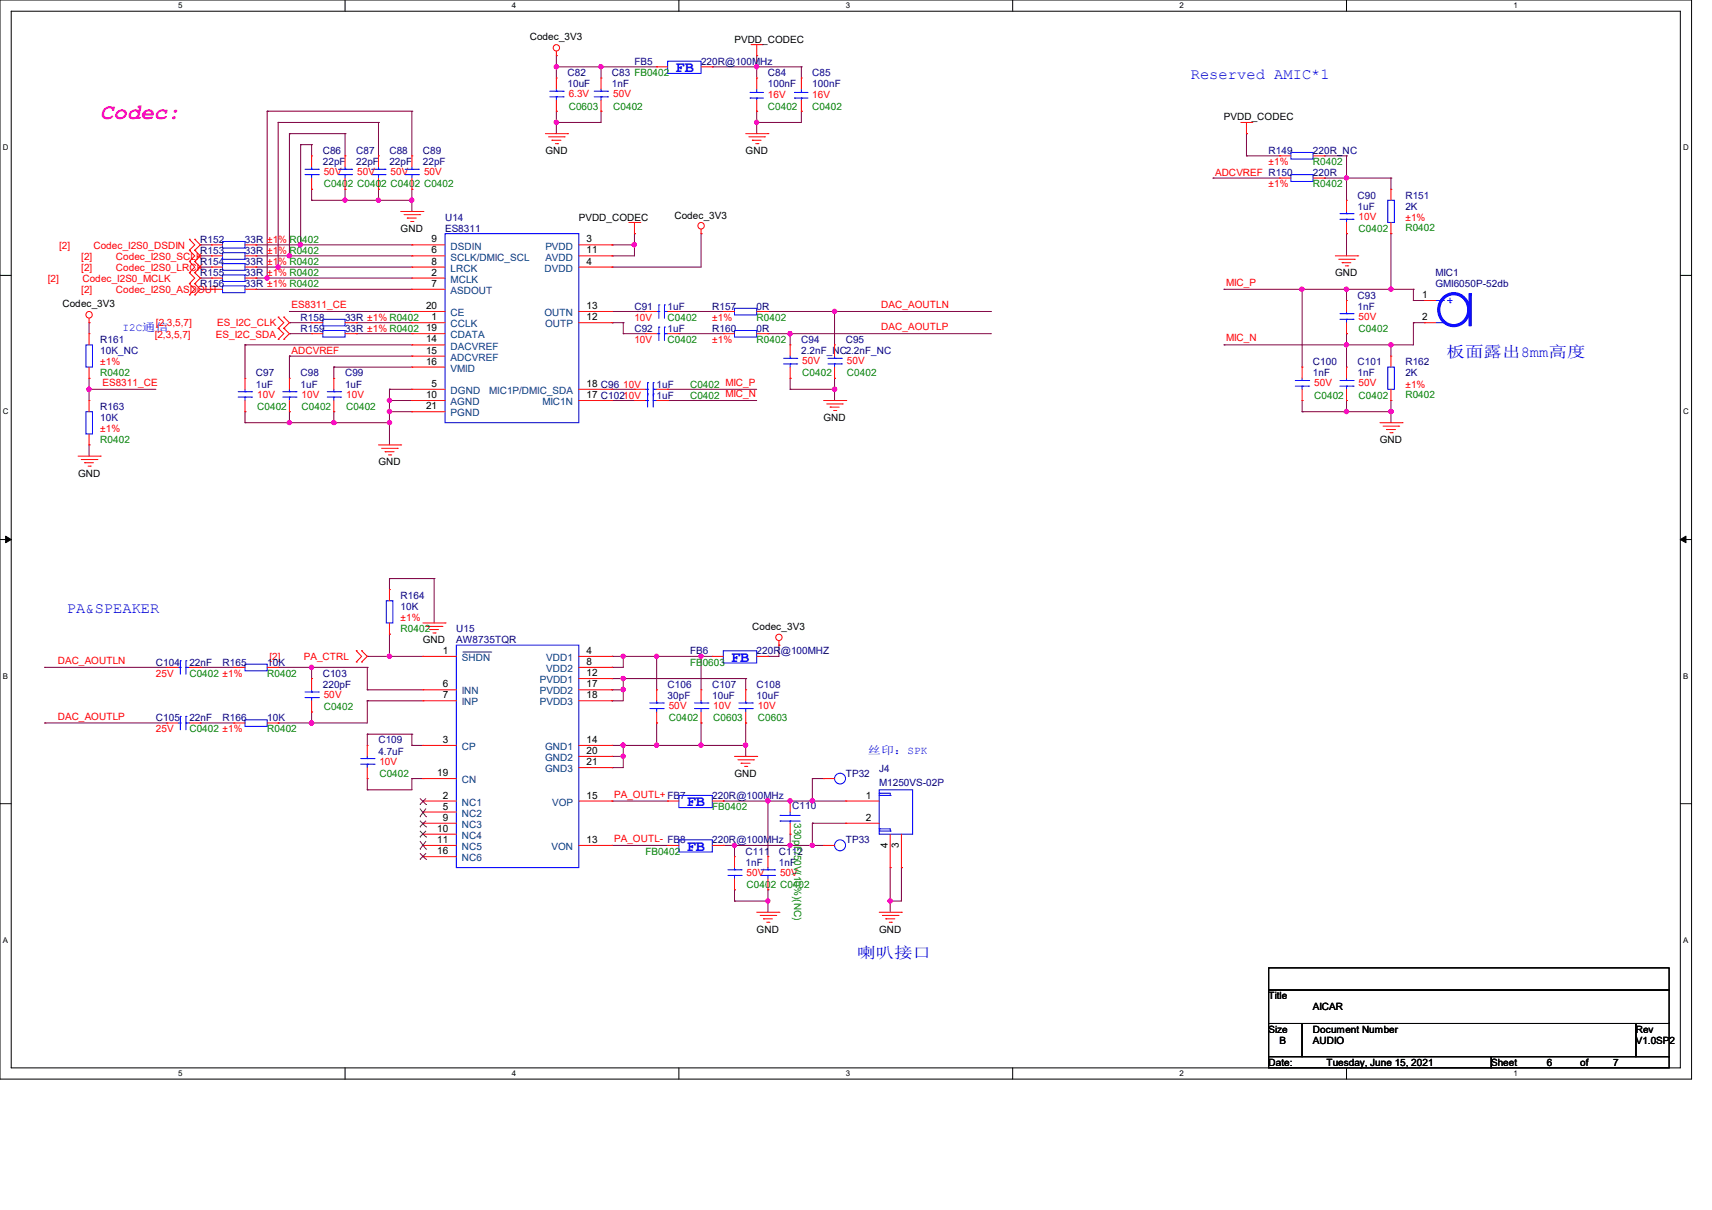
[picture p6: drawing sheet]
<svg xmlns="http://www.w3.org/2000/svg" width="297mm" height="210mm" viewBox="0 0 297 210" stroke-linecap="round" stroke-linejoin="round" font-family="sans-serif">
<path d="M0 0h293.5v187.3h-293.5zM1.9 1.9h289.6v183.4h-289.6z" fill="none" stroke="#000" stroke-width=".17"/>
<g fill="#fff">
<path d="M30.9 .2h.8v1.5h-.8z"/>
<path d="M30.9 185.5h.8v1.6h-.8z"/>
</g>
<path d="M59.9 0v1.9M59.9 185.3v2" fill="none" stroke="#000" stroke-width=".17"/>
<g fill="#fff">
<path d="M88.8 .2h.8v1.5h-.8z"/>
<path d="M88.8 185.5h.8v1.6h-.8z"/>
</g>
<path d="M117.8 0v1.9M117.8 185.3v2" fill="none" stroke="#000" stroke-width=".17"/>
<g fill="#fff">
<path d="M146.7 .2h.8v1.5h-.8z"/>
<path d="M146.7 185.5h.8v1.6h-.8z"/>
</g>
<path d="M175.7 0v1.9M175.7 185.3v2" fill="none" stroke="#000" stroke-width=".17"/>
<g fill="#fff">
<path d="M204.6 .2h.8v1.5h-.8z"/>
<path d="M204.6 185.5h.8v1.6h-.8z"/>
</g>
<path d="M233.6 0v1.9M233.6 185.3v2" fill="none" stroke="#000" stroke-width=".17"/>
<g fill="#fff">
<path d="M262.6 .2h.7v1.5h-.7z"/>
<path d="M262.6 185.5h.7v1.6h-.7z"/>
<path d="M.5 24.8h1v1.6h-1z"/>
<path d="M292 24.8h1v1.6h-1z"/>
<path d="M.5 70.7h1v1.5h-1z"/>
<path d="M292 70.7h1v1.5h-1z"/>
</g>
<path d="M0 47.8h1.9M291.5 47.8h2" fill="none" stroke="#000" stroke-width=".17"/>
<g fill="#fff">
<path d="M.5 116.5h.9v1.6h-.9z"/>
<path d="M292 116.5h.9v1.6h-.9z"/>
</g>
<path d="M0 93.6h1.9M291.5 93.6h2" fill="none" stroke="#000" stroke-width=".17"/>
<path d="M1 93l.9 .6-.9 .6zM291.5 93.6l1-.6v1.2z" fill="#000" stroke="#000" stroke-width=".17"/>
<g fill="#fff">
<path d="M.5 162.4h.9v1.5h-.9z"/>
<path d="M292 162.4h.9v1.5h-.9z"/>
</g>
<path d="M0 139.5h1.9M291.5 139.5h2M220.1 168h69.5v3.8h-69.5zM220.1 171.8h69.5v5.8h-69.5zM220.1 177.6h5.8v5.8h-5.8zM225.9 177.6h57.9v5.8h-57.9zM283.8 177.6h5.8v5.8h-5.8zM220.1 183.4h38.6v1.9h-38.6zM258.7 183.4h30.9v1.9h-30.9z" fill="none" stroke="#000" stroke-width=".17"/>
<g fill="none" stroke="#800040" stroke-width=".17">
<path d="M46.4 19.3h.1M46.4 19.3h25.1M46.4 19.3v29M71.5 19.3h.1M71.5 19.3v7.8M96.5 19.3h.1M96.5 9.7h.1M96.5 11.6h.1M96.5 11.6h17.4M96.5 9.7v3.8M96.5 19.3v3.9M104.3 11.6h.1"/>
<path d="M104.3 19.3h.1M104.3 19.3v2h-7.8M104.3 11.6v1.9M123.6 11.6h.1M123.6 11.6h15.4M131.3 9.7h.1M131.3 11.6h.1M131.3 19.3h.1M131.3 9.7v3.8M131.3 19.3v3.9M139 11.6h.1M139 19.3h.1"/>
<path d="M139 11.6v1.9M139 19.3v2h-7.7M48.3 21.3h.1M48.3 21.3h17.4M48.3 21.3v25.1M50.2 23.2h.1M50.2 23.2v21.2M50.2 23.2h9.7M52.2 25.1h.1M52.2 25.1v17.4M52.2 25.1h1.9M54.1 32.9h.1"/>
<path d="M54.1 34.8h.1M54.1 25.1h.1M54.1 25.1v2M54.1 32.9v1.9M54.1 34.8h17.4M59.9 32.9h.1M59.9 34.8h.1M59.9 23.2h.1M59.9 23.2v3.9M59.9 32.9v1.9M65.7 34.8h.1M65.7 32.9h.1"/>
<path d="M65.7 21.3h.1M65.7 21.3v5.8M65.7 32.9v1.9M71.5 34.8h.1M71.5 32.9h.1M71.5 32.9v3.8M96.5 21.3h.1M131.3 21.3h.1M210.4 30.9h.1M210.4 30.9h11.6M216.2 23.2h.1M216.2 27.1h.1"/>
<path d="M216.2 23.2v3.9M216.2 27.1h5.8M229.7 30.9h.1M229.7 27.1h.1M229.7 30.9h11.6M229.7 27.1h3.9M233.6 30.9h.1M233.6 27.1h.1M233.6 27.1v7.7M241.3 30.9h.1M241.3 30.9v2M15.5 56h.1"/>
<path d="M15.5 56v1.9M34.8 50.2h.1M34.8 44.4h.1M34.8 48.3h.1M34.8 46.4h.1M34.8 42.5h.1M34.8 44.4h1.9M34.8 42.5h1.9M34.8 46.4h1.9M34.8 50.2h1.9M34.8 48.3h1.9M42.5 59.9h.1"/>
<path d="M42.5 59.9v5.8M42.5 59.9h29M44.4 50.2h.1M44.4 44.4h.1M44.4 42.5h.1M44.4 46.4h.1M44.4 48.3h.1M44.4 44.4h27.1M44.4 42.5h27.1M44.4 46.4h27.1M44.4 50.2h27.1M44.4 48.3h27.1"/>
<path d="M46.4 48.3h.1M48.3 46.4h.1M50.2 44.4h.1M50.2 54.1h.1M50.2 56h.1M50.2 57.9h.1M50.2 56h3.9M50.2 57.9h3.9M50.2 54.1h21.3M52.2 42.5h.1M61.8 57.9h.1M61.8 56h.1"/>
<path d="M61.8 56h9.7M61.8 57.9h9.7M106.2 44.4h.1M106.2 42.5h.1M106.2 46.4h.1M106.2 56h.1M106.2 54.1h.1M106.2 42.5h3.9M106.2 56h1.9M106.2 54.1h5.8M108.1 56h.1M108.1 57.9h.1"/>
<path d="M108.1 56v1.9M108.1 57.9h3.9M110.1 40.6h.1M110.1 42.5h.1M110.1 40.6v3.8h-3.9M117.8 57.9h.1M117.8 54.1h.1M117.8 57.9h7.7M117.8 54.1h7.7M121.6 40.6h.1M121.6 40.6v5.8h-15.4M133.2 57.9h.1"/>
<path d="M133.2 54.1h.1M133.2 57.9h38.6M133.2 54.1h38.6M137.1 57.9h.1M137.1 57.9v2M144.8 54.1h.1M144.8 54.1v5.8M171.8 54.1h.1M171.8 57.9h.1M212.3 50.2h.1M212.3 59.9h.1M212.3 50.2h32.9"/>
<path d="M225.9 50.2h.1M225.9 50.2v13.5M233.6 50.2h.1M233.6 57.9h.1M233.6 59.9h.1M233.6 40.6h.1M233.6 40.6v3.8M233.6 50.2v2M233.6 57.9v5.8M241.3 40.6h.1M241.3 59.9h.1M241.3 50.2h.1"/>
<path d="M241.3 40.6v9.6M241.3 59.9v1.9M245.2 50.2h.1M245.2 56h.1M245.2 52.2h.1M245.2 56h1.9M245.2 56v3.9h-32.9M245.2 50.2v2M245.2 52.2h1.9M15.5 77.2h.1M15.5 65.7h.1M15.5 67.6h.1"/>
<path d="M15.5 65.7v3.8M15.5 77.2v2M15.5 67.6h11.6M42.5 73.4h.1M42.5 71.5h.1M42.5 73.4h25.1M42.5 71.5v1.9M50.2 61.8h.1M50.2 73.4h.1M50.2 71.5h.1M50.2 61.8h21.3M50.2 61.8v3.9"/>
<path d="M50.2 71.5v1.9M57.9 71.5h.1M57.9 63.7h.1M57.9 73.4h.1M57.9 63.7v2M57.9 71.5v1.9M57.9 63.7h13.6M67.6 73.4h.1M67.6 69.5h.1M67.6 71.5h.1M67.6 67.6h.1M67.6 67.6v9.6"/>
<path d="M67.6 67.6h3.9M67.6 69.5h3.9M67.6 71.5h3.9M106.2 69.5h.1M106.2 67.6h.1M106.2 67.6h3.9M106.2 69.5h3.9M115.8 69.5h.1M115.8 67.6h.1M115.8 67.6h15.5M115.8 69.5h15.5M137.1 65.7h.1"/>
<path d="M137.1 67.6h.1M137.1 65.7v1.9M137.1 67.6h7.7M144.8 67.6h.1M144.8 65.7h.1M144.8 65.7v3.8M225.9 69.5h.1M225.9 71.5h.1M225.9 71.5h15.4M225.9 69.5v2M233.6 69.5h.1M233.6 71.5h.1"/>
<path d="M233.6 69.5v2M241.3 71.5h.1M241.3 69.5h.1M241.3 69.5v3.9M7.7 115.8h.1M7.7 115.8h21.3M34.8 115.8h.1M34.8 115.8h5.8M48.3 115.8h.1M48.3 115.8h15.4M54.1 115.8h.1M54.1 115.8v2"/>
<path d="M63.7 119.7h.1M63.7 115.8h.1M63.7 113.9h.1M63.7 119.7h9.7M63.7 115.8v3.9M63.7 113.9h9.7M67.6 110.1h.1M67.6 113.9h.1M67.6 100.4h.1M67.6 100.4v1.9M67.6 110.1v3.8M67.6 100.4h7.7"/>
<path d="M75.3 100.4h.1M75.3 100.4v7.7M106.2 113.9h.1M106.2 115.8h.1M106.2 117.8h.1M106.2 119.7h.1M106.2 119.7h1.9M106.2 113.9h17.4M106.2 117.8h23.2M108.1 113.9h.1M108.1 117.8h.1M108.1 119.7h.1"/>
<path d="M108.1 113.9v1.9h-1.9M108.1 117.8v3.8h-1.9M113.9 113.9h.1M113.9 113.9v5.8M121.6 113.9h.1M121.6 113.9v5.8M129.4 117.8h.1M129.4 117.8v1.9M133.2 113.9h.1M135.1 112h.1M135.1 112v1.9h-1.9M7.7 125.5h.1"/>
<path d="M7.7 125.5h21.3M34.8 125.5h.1M34.8 125.5h5.8M48.3 125.5h.1M54.1 123.6h.1M54.1 125.5h.1M54.1 123.6v1.9M63.7 121.6h.1M63.7 127.4h.1M63.7 135.1h.1M63.7 137.1h.1M63.7 121.6v3.9h-15.4"/>
<path d="M63.7 127.4v2M63.7 135.1v2M63.7 121.6h9.7M63.7 127.4h7.8M71.5 129.4h.1M71.5 127.4h.1M71.5 135.1h.1M71.5 129.4h1.9M71.5 127.4v2M71.5 135.1v2h-7.8M71.5 135.1h1.9M106.2 121.6h.1"/>
<path d="M106.2 129.4h.1M106.2 131.3h.1M106.2 133.2h.1M106.2 139h.1M106.2 129.4h23.2M106.2 131.3h1.9M106.2 139h9.6M108.1 129.4h.1M108.1 131.3h.1M108.1 129.4v3.8h-1.9M113.9 125.5h.1M113.9 129.4h.1"/>
<path d="M113.9 125.5v3.9M121.6 125.5h.1M121.6 129.4h.1M121.6 125.5v3.9M125.5 139h.1M125.5 139h21.2M129.4 125.5h.1M129.4 129.4h.1M129.4 125.5v5.8M133.2 139h.1M133.2 139v9.7M137.1 139h.1"/>
<path d="M140.9 135.1h.1M140.9 139h.1M140.9 135.1h2M140.9 135.1v3.9M106.2 146.7h.1M106.2 146.7h9.6M125.5 146.7h.1M125.5 146.7h17.4M127.4 146.7h.1M127.4 154.4h.1M127.4 156.4h.1M127.4 146.7v2"/>
<path d="M127.4 154.4v2M127.4 156.4h5.8M133.2 154.4h.1M133.2 156.4h.1M133.2 154.4v3.9M137.1 144.8h.1M137.1 146.7h.1M137.1 144.8v1.9M140.9 142.9h.1M140.9 146.7h.1M140.9 142.9h5.8M140.9 142.9v3.8"/>
<path d="M154.4 150.6h.1M154.4 156.4h.1M154.4 150.6v7.7M156.4 150.6h.1M156.4 150.6v5.8h-2"/>
</g>
<g fill="#f0f" stroke="#f0f" stroke-width=".17">
<circle cx="54" cy="125.5" r=".37"/>
<circle cx="54" cy="115.8" r=".37"/>
<circle cx="121.6" cy="113.9" r=".36"/>
<circle cx="113.9" cy="113.9" r=".36"/>
<circle cx="108.1" cy="113.9" r=".36"/>
<circle cx="108.1" cy="119.7" r=".37"/>
<circle cx="108.1" cy="117.8" r=".36"/>
<circle cx="121.6" cy="129.3" r=".37"/>
<circle cx="129.3" cy="129.3" r=".38"/>
<circle cx="113.9" cy="129.3" r=".37"/>
<circle cx="108.1" cy="129.3" r=".37"/>
<circle cx="108.1" cy="131.3" r=".36"/>
<circle cx="127.4" cy="146.7" r=".36"/>
<circle cx="133.2" cy="139" r=".37"/>
<circle cx="133.2" cy="156.4" r=".36"/>
<circle cx="67.6" cy="113.9" r=".37"/>
<circle cx="154.4" cy="156.4" r=".37"/>
<circle cx="140.9" cy="139" r=".37"/>
<circle cx="137" cy="139" r=".37"/>
<circle cx="140.9" cy="146.7" r=".36"/>
<circle cx="137.1" cy="146.7" r=".36"/>
<circle cx="15.4" cy="67.6" r=".37"/>
<circle cx="57.9" cy="73.3" r=".37"/>
<circle cx="50.2" cy="73.3" r=".36"/>
<circle cx="67.6" cy="69.5" r=".37"/>
<circle cx="67.6" cy="73.3" r=".37"/>
<circle cx="67.6" cy="71.4" r=".38"/>
<circle cx="131.3" cy="11.6" r=".36"/>
<circle cx="104.2" cy="11.6" r=".36"/>
<circle cx="131.3" cy="21.2" r=".36"/>
<circle cx="110" cy="42.5" r=".38"/>
<circle cx="59.8" cy="34.7" r=".36"/>
<circle cx="71.4" cy="34.7" r=".37"/>
<circle cx="65.6" cy="34.7" r=".36"/>
<circle cx="96.5" cy="21.2" r=".37"/>
<circle cx="96.5" cy="11.6" r=".37"/>
<circle cx="52.1" cy="42.5" r=".38"/>
<circle cx="48.3" cy="46.3" r=".37"/>
<circle cx="46.3" cy="48.3" r=".37"/>
<circle cx="50.2" cy="44.4" r=".36"/>
<circle cx="144.8" cy="67.6" r=".38"/>
<circle cx="144.8" cy="54" r=".37"/>
<circle cx="137" cy="57.9" r=".37"/>
<circle cx="233.6" cy="50.2" r=".36"/>
<circle cx="241.3" cy="59.8" r=".37"/>
<circle cx="233.6" cy="71.4" r=".37"/>
<circle cx="241.3" cy="71.4" r=".38"/>
<circle cx="241.3" cy="50.2" r=".37"/>
<circle cx="233.6" cy="30.9" r=".36"/>
<circle cx="225.9" cy="50.2" r=".37"/>
<circle cx="233.6" cy="59.8" r=".36"/>
</g>
<g fill="none" stroke="#f00" stroke-width=".17">
<path d="M96.5 9.7h.1M96.5 13.5h.1M96.5 19.3h.1M96.5 8.9v.8M96.5 13.5v2M96.5 17.4v1.9M104.3 13.5h.1M104.3 19.3h.1M104.3 13.5v2M104.3 17.4v1.9M113.9 11.6h.1M113.9 11.6h1.9"/>
<path d="M121.6 11.6h2M123.6 11.6h.1M130.3 7.7h1.9M131.3 9.7h.1M131.3 19.3h.1M131.3 13.5h.1M131.3 7.7v2M131.3 13.5v2M131.3 17.4v1.9M132.2 7.7h.1M139 19.3h.1M139 13.5h.1"/>
<path d="M139 13.5v2M139 17.4v1.9M54.1 27.1h.1M54.1 32.9h.1M54.1 27.1v1.9M54.1 30.9v2M59.9 27.1h.1M59.9 32.9h.1M59.9 27.1v1.9M59.9 30.9v2M65.7 27.1h.1M65.7 32.9h.1"/>
<path d="M65.7 27.1v1.9M65.7 30.9v2M69.5 36.7h3.9M70.1 37.3h2.7M70.7 37.8h.1M70.7 37.8h1.5M71.2 38.4h.4M71.5 27.1h.1M71.5 32.9h.1M71.5 27.1v1.9M71.5 30.9v2M71.6 38.4h.1"/>
<path d="M72.8 37.3h.1M73.4 36.7h.1M94.6 23.2h3.9M95.2 23.7h2.7M95.8 24.3h.1M95.8 24.3h1.5M96.4 24.9h.3M96.7 24.9h.1M97.9 23.7h.1M98.5 23.2h.1M109.1 38.6h1.9M110.1 38.6v2"/>
<path d="M111 38.6h.1M121.6 39.8v.8M129.4 23.2h3.8M129.9 23.7h2.7M130.5 24.3h.1M130.5 24.3h1.5M131.1 24.9h.4M131.5 24.9h.1M132.6 23.7h.1M133.2 23.2h.1M215.3 21.3h1.9M216.2 23.2h.1"/>
<path d="M216.2 21.3v1.9M217.2 21.3h.1M222 27.1h.1M222 30.9h.1M222 27.1h1.9M222 30.9h1.9M227.8 27.1h1.9M227.8 30.9h1.9M229.7 27.1h.1M229.7 30.9h.1M233.6 34.8h.1M233.6 34.8v1.9"/>
<path d="M233.6 38.6v2M241.3 32.9h.1M241.3 32.9v1.9M241.3 38.6v2M15.5 56h.1M15.5 57.9h.1M15.5 55.2v.8M15.5 57.9v2M32.9 51.2h.1M32.9 49.2h.1M32.9 43.4h.1M32.9 41.5h.1"/>
<path d="M32.9 47.3h.1M32.9 45.4h.1M32.9 49.2l.9 1-.9 1M32.9 41.5l.9 1-.9 .9M32.9 47.3l.9 1-.9 .9M32.9 43.4l.9 1-.9 1M32.9 45.4l.9 1-.9 .9M33.8 49.2h.1M33.8 51.2h.1M33.8 41.5h.1M33.8 43.4h.1M33.8 47.3h.1"/>
<path d="M33.8 45.4h.1M33.8 49.2l1 1-1 1M33.8 41.5l1 1-1 .9M33.8 47.3l1 1-1 .9M33.8 43.4l1 1-1 1M33.8 45.4l1 1-1 .9M36.7 46.4h.1M36.7 48.3h.1M36.7 42.5h.1M36.7 44.4h.1M36.7 50.2h.1M36.7 44.4h1.9"/>
<path d="M36.7 46.4h1.9M36.7 48.3h1.9M36.7 42.5h1.9M36.7 50.2h1.9M42.5 44.4h1.9M42.5 46.4h1.9M42.5 48.3h1.9M42.5 42.5h1.9M42.5 50.2h1.9M44.4 46.4h.1M44.4 48.3h.1M44.4 42.5h.1"/>
<path d="M44.4 44.4h.1M44.4 50.2h.1M48.3 57h.1M48.3 55h.1M48.3 58.9h.1M48.3 55l.9 1-.9 1M48.3 57l.9 .9-.9 1M49.2 55h.1M49.2 57h.1M49.2 58.9h.1M49.2 55l1 1-1 1M49.2 57l1 .9-1 1"/>
<path d="M54.1 56h.1M54.1 57.9h.1M54.1 57.9h1.9M54.1 56h1.9M59.9 57.9h1.9M59.9 56h1.9M61.8 56h.1M61.8 57.9h.1M71.5 57.9h.1M71.5 56h.1M71.5 48.3h.1M71.5 44.4h.1"/>
<path d="M71.5 42.5h.1M71.5 46.4h.1M71.5 59.9h.1M71.5 54.1h.1M71.5 50.2h.1M71.5 44.4h5.7M71.5 46.4h5.7M71.5 57.9h5.7M71.5 56h5.7M71.5 48.3h5.7M71.5 42.5h5.7M71.5 59.9h5.7"/>
<path d="M71.5 54.1h5.7M71.5 50.2h5.7M100.4 44.4h5.8M100.4 46.4h5.8M100.4 56h5.8M100.4 42.5h5.8M100.4 54.1h5.8M106.2 46.4h.1M106.2 42.5h.1M106.2 54.1h.1M106.2 56h.1M106.2 44.4h.1"/>
<path d="M110.1 40.6h.1M112 57.9h.1M112 54.1h.1M112 57.9h1.9M112 54.1h1.9M115.8 57.9h2M115.8 54.1h2M117.8 57.9h.1M117.8 54.1h.1M121.6 40.6h.1M125.5 54.1h.1M125.5 57.9h.1"/>
<path d="M125.5 57.9h1.9M125.5 54.1h1.9M131.3 57.9h1.9M131.3 54.1h1.9M133.2 54.1h.1M133.2 57.9h.1M137.1 59.9h.1M137.1 59.9v1.9M144.8 59.9h.1M144.8 59.9v1.9M231.6 44.4h3.9M232.2 45h2.7"/>
<path d="M232.8 45.6h.1M232.8 45.6h1.6M233.4 46.1h.4M233.6 40.6h.1M233.6 52.2h.1M233.6 57.9h.1M233.6 52.2v1.9M233.6 56v1.9M233.8 46.1h.1M234.9 45h.1M235.5 44.4h.1M241.3 40.6h.1"/>
<path d="M247.1 56h.1M247.1 52.2h.1M247.1 56h1.9M247.1 52.2h1.9M13.5 79.2h3.9M14.1 79.8h2.7M15.5 65.7h.1M15.5 69.5h.1M15.5 77.2h.1M15.5 63.7v2M15.5 69.5v2M15.5 75.3v1.9"/>
<path d="M16.8 79.8h.1M17.4 79.2h.1M42.5 65.7h.1M42.5 71.5h.1M42.5 65.7v1.9M42.5 69.5v2M50.2 65.7h.1M50.2 71.5h.1M50.2 65.7v1.9M50.2 69.5v2M57.9 65.7h.1M57.9 71.5h.1"/>
<path d="M57.9 65.7v1.9M57.9 69.5v2M65.7 77.2h3.8M66.2 77.8h2.7M66.8 78.4h.1M66.8 78.4h1.6M67.4 79h.4M67.8 79h.1M68.9 77.8h.1M69.5 77.2h.1M71.5 67.6h.1M71.5 69.5h.1"/>
<path d="M71.5 61.8h.1M71.5 63.7h.1M71.5 71.5h.1M71.5 69.5h5.7M71.5 67.6h5.7M71.5 61.8h5.7M71.5 63.7h5.7M71.5 71.5h5.7M100.4 69.5h5.8M100.4 67.6h5.8M106.2 69.5h.1M106.2 67.6h.1"/>
<path d="M110.1 67.6h.1M110.1 69.5h.1M110.1 69.5h1.9M110.1 67.6h1.9M113.9 69.5h1.9M113.9 67.6h1.9M115.8 67.6h.1M115.8 69.5h.1M137.1 65.7h.1M137.1 63.7v2M142.9 69.5h3.8M143.4 70.1h2.7"/>
<path d="M144 70.7h.1M144 70.7h1.6M144.6 71.2h.4M144.8 65.7h.1M144.8 63.7v2M145 71.2h.1M146.1 70.1h.1M146.7 69.5h.1M225.9 63.7h.1M225.9 69.5h.1M225.9 63.7v2M225.9 67.6v1.9"/>
<path d="M233.6 63.7h.1M233.6 69.5h.1M233.6 63.7v2M233.6 67.6v1.9M239.4 73.4h3.8M239.9 74h2.8M240.5 74.5h.1M240.5 74.5h1.6M241.1 75.1h.4M241.3 69.5h.1M241.3 61.8h.1M241.3 61.8v1.9"/>
<path d="M241.3 67.6v1.9M241.5 75.1h.1M242.7 74h.1M243.2 73.4h.1M14.7 80.3h.1M14.7 80.3h1.5M15.3 80.9h.4M15.7 80.9h.1M29 115.8h.1M29 115.8h1.9M32.9 115.8h1.9M34.8 115.8h.1"/>
<path d="M40.6 115.8h.1M40.6 115.8h1.9M46.4 115.8h1.9M48.3 115.8h.1M54.1 117.8h.1M54.1 117.8v1.9M61.8 114.9h.1M61.8 112.9h.1M61.8 112.9l.9 1-.9 1M62.7 112.9h.1M62.7 114.9h.1M62.7 112.9l1 1-1 1"/>
<path d="M67.6 102.3h.1M67.6 110.1h.1M67.6 102.3v2M67.6 108.1v2M73.4 113.9h.1M73.4 119.7h.1M73.4 108.1h3.8M73.4 113.9h5.8M73.4 119.7h5.8M74 108.7h2.7M74.5 109.3h.1M74.5 109.3h1.6"/>
<path d="M75.1 109.9h.4M75.5 109.9h.1M76.7 108.7h.1M77.2 108.1h.1M100.4 113.9h5.8M100.4 119.7h5.8M100.4 115.8h5.8M100.4 117.8h5.8M106.2 113.9h.1M106.2 115.8h.1M106.2 117.8h.1M106.2 119.7h.1"/>
<path d="M113.9 119.7h.1M113.9 119.7v1.9M121.6 119.7h.1M121.6 119.7v1.9M123.6 113.9h.1M123.6 113.9h1.9M129.4 119.7h.1M129.4 119.7v1.9M131.3 113.9h1.9M133.2 113.9h.1M135.1 112h.1M135.1 111.2v.8"/>
<path d="M29 125.5h.1M29 125.5h1.9M32.9 125.5h1.9M34.8 125.5h.1M40.6 125.5h.1M40.6 125.5h1.9M46.4 125.5h1.9M48.3 125.5h.1M54.1 123.6h.1M54.1 121.6v2M63.7 129.4h.1M63.7 135.1h.1"/>
<path d="M63.7 129.4v1.9M63.7 133.2v1.9M73.4 139h.1M73.4 129.4h.1M73.4 121.6h.1M73.4 135.1h.1M73.4 139h5.8M73.4 129.4h5.8M73.4 121.6h5.8M73.4 135.1h5.8M100.4 131.3h5.8M100.4 139h5.8"/>
<path d="M100.4 129.4h5.8M100.4 121.6h5.8M100.4 133.2h5.8M106.2 129.4h.1M106.2 139h.1M106.2 121.6h.1M106.2 131.3h.1M106.2 133.2h.1M113.9 125.5h.1M113.9 123.6v1.9M115.8 139h.1M115.8 139h2"/>
<path d="M121.6 125.5h.1M121.6 123.6v1.9M123.6 139h1.9M125.5 139h.1M127.4 131.3h3.9M128 131.9h2.7M128.6 132.5h.1M128.6 132.5h1.5M129.2 133h.3M129.4 125.5h.1M129.4 123.6v1.9M129.5 133h.1"/>
<path d="M130.7 131.9h.1M131.3 131.3h.1M137.1 139h.1M137.1 139v1.9M142.9 135.1h.1M142.9 135.1h1.9M146.7 139h.1M146.7 139h5.8M73.4 140.9h.1M73.4 142.9h.1M73.4 144.8h.1M73.4 146.7h.1"/>
<path d="M73.4 148.7h.1M73.4 142.9h5.8M73.4 146.7h5.8M73.4 140.9h5.8M73.4 144.8h5.8M73.4 148.7h5.8M100.4 146.7h5.8M106.2 146.7h.1M115.8 146.7h.1M115.8 146.7h2M123.6 146.7h1.9M125.5 146.7h.1"/>
<path d="M127.4 148.7h.1M127.4 154.4h.1M127.4 148.7v1.9M127.4 152.5v1.9M131.3 158.3h3.8M131.9 158.9h2.7M132.5 159.5h.1M132.5 159.5h1.5M133.2 148.7h.1M133.2 154.4h.1M133.2 148.7v1.9M133.2 152.5v1.9"/>
<path d="M134.6 158.9h.1M135.1 158.3h.1M137.1 144.8h.1M137.1 142.9v1.9M142.9 146.7h.1M142.9 146.7h1.9M146.7 142.9h.1M146.7 142.9h5.8M152.5 158.3h3.9M153.1 158.9h2.7M153.7 159.5h.1M153.7 159.5h1.5"/>
<path d="M154.4 150.6h.1M154.4 144.8v5.8M155.8 158.9h.1M156.4 158.3h.1M156.4 150.6h.1M156.4 144.8v5.8M133 160.1h.4M133.4 160.1h.1M154.3 160.1h.3M154.6 160.1h.1"/>
<circle cx="96.5" cy="8.3" r=".55"/>
<circle cx="121.6" cy="39.2" r=".56"/>
<circle cx="15.4" cy="54.6" r=".56"/>
<circle cx="135.1" cy="110.6" r=".55"/>
</g>
<g fill="none" stroke="#00f" stroke-width=".17">
<path d="M95.4 16.8h2.3M95.4 15.8h2.3M96.5 15.8h.1M96.5 16.8h.1M96.5 15.5v.3M96.5 16.8v.6M97.7 16.8h.1M97.7 15.8h.1M103.1 16.8h2.3M103.1 15.8h2.3M104.3 15.8h.1M104.3 16.8h.1"/>
<path d="M104.3 15.5v.3M104.3 16.8v.6M105.4 16.8h.1M105.4 15.8h.1M115.8 10.6h5.8v2.1h-5.8zM130.1 16h.1M130.1 17h.1M130.1 16h2.4M130.1 17h2.4M131.3 17h.1M131.3 16h.1M131.3 15.5v.5"/>
<path d="M131.3 17v.4M137.8 16h.1M137.8 17h.1M137.8 16h2.4M137.8 17h2.4M139 17h.1M139 16h.1M139 15.5v.5M139 17v.4M52.9 30.3h2.3M52.9 29.4h2.3M54.1 29.4h.1"/>
<path d="M54.1 30.3h.1M54.1 29v.4M54.1 30.3v.6M55.2 30.3h.1M55.2 29.4h.1M58.7 30.3h2.3M58.7 29.4h2.3M59.9 29.4h.1M59.9 30.3h.1M59.9 29v.4M59.9 30.3v.6M61 30.3h.1"/>
<path d="M61 29.4h.1M64.5 30.3h2.3M64.5 29.4h2.3M65.7 29.4h.1M65.7 30.3h.1M65.7 29v.4M65.7 30.3v.6M66.8 30.3h.1M66.8 29.4h.1M70.3 30.3h2.3M70.3 29.4h2.3M71.5 29.4h.1"/>
<path d="M71.5 30.3h.1M71.5 29v.4M71.5 30.3v.6M72.6 30.3h.1M72.6 29.4h.1M223.9 26.5h3.9v1.1h-3.9zM223.9 30.3h3.9v1.2h-3.9zM232.5 38.1h2.2M232.5 37.1h2.2M233.6 37.1h.1M233.6 38.1h.1M233.6 36.7v.4"/>
<path d="M233.6 38.1v.5M234.7 38.1h.1M234.7 37.1h.1M240.7 34.8h1.2v3.8h-1.2zM14.9 59.9h1.1v3.8h-1.1zM38.6 45.8h3.9v1.1h-3.9zM38.6 47.7h3.9v1.2h-3.9zM38.6 41.9h3.9v1.2h-3.9zM38.6 43.9h3.9v1.1h-3.9zM38.6 49.6h3.9v1.2h-3.9zM56 55.4h3.9v1.2h-3.9zM56 57.4h3.9v1.1h-3.9z"/>
<path d="M77.2 40.6h23.2v32.8h-23.2zM113.9 57.9h.4M113.9 54.1h.4M114.3 57.9h.1M114.3 56.8h.1M114.3 54.1h.1M114.3 52.9h.1M114.3 52.9v2.3M114.3 56.8v2.3M115.3 56.8h.1M115.3 57.9h.1M115.3 52.9h.1"/>
<path d="M115.3 54.1h.1M115.3 57.9h.5M115.3 52.9v2.3M115.3 56.8v2.3M115.3 54.1h.5M127.4 53.5h3.9v1.2h-3.9zM127.4 57.4h3.9v1.1h-3.9zM232.5 55.4h2.2M232.5 54.4h2.2M233.6 54.4h.1M233.6 55.4h.1M233.6 54.1v.3"/>
<path d="M233.6 55.4v.6M234.7 55.4h.1M234.7 54.4h.1M249 52.2h1.4M249 56h1.6M250.4 52.2h.1M250.6 56h.1M251.2 52.2h.1M251.2 52.2h.7M251.5 52.5h.1M251.5 51.7v.8M14.9 71.5h1.1v3.8h-1.1z"/>
<path d="M41.3 68.9h2.3M41.3 68h2.3M42.5 68h.1M42.5 68.9h.1M42.5 67.6v.4M42.5 68.9v.6M43.6 68.9h.1M43.6 68h.1M49.1 68.9h2.3M49.1 68h2.3M50.2 68h.1M50.2 68.9h.1"/>
<path d="M50.2 67.6v.4M50.2 68.9v.6M51.4 68.9h.1M51.4 68h.1M56.8 68.9h2.3M56.8 68h2.3M57.9 68h.1M57.9 68.9h.1M57.9 67.6v.4M57.9 68.9v.6M59.1 68.9h.1M59.1 68h.1"/>
<path d="M112 67.6h.4M112 69.5h.4M112.4 67.6h.1M112.4 66.4h.1M112.4 69.5h.1M112.4 68.4h.1M112.4 66.4v4.3M113.3 66.4h.1M113.3 67.6h.1M113.3 68.4h.1M113.3 69.5h.1M113.3 67.6h.6"/>
<path d="M113.3 66.4v4.3M113.3 69.5h.6M135.9 63.2h2.3M135.9 62.2h2.3M137.1 62.2h.1M137.1 63.2h.1M137.1 61.8v.4M137.1 63.2v.5M138.2 63.2h.1M138.2 62.2h.1M143.6 63.2h2.4M143.6 62.2h2.4"/>
<path d="M144.8 62.2h.1M144.8 63.2h.1M144.8 61.8v.4M144.8 63.2v.5M146 63.2h.1M146 62.2h.1M224.7 67h2.3M224.7 66h2.3M225.9 66h.1M225.9 67h.1M225.9 65.7v.3M225.9 67v.6"/>
<path d="M227 67h.1M227 66h.1M232.5 67h2.2M232.5 66h2.2M233.6 66h.1M233.6 67h.1M233.6 65.7v.3M233.6 67v.6M234.7 67h.1M234.7 66h.1M240.7 63.7h1.2v3.9h-1.2zM30.9 115.8h.4"/>
<path d="M31.3 115.8h.1M31.3 114.7h.1M31.3 114.7v2.3M32.3 114.7h.1M32.3 115.8h.1M32.3 115.8h.6M32.3 114.7v2.3M42.5 115.3h3.9v1.1h-3.9zM54.1 119.7v.4M67 104.3h1.2v3.8h-1.2zM79.2 112h21.2v38.6h-21.2zM125.5 112.9h5.8v2.2h-5.8z"/>
<path d="M30.9 125.5h.4M31.3 125.5h.1M31.3 124.3h.1M31.3 124.3v2.4M32.3 124.3h.1M32.3 125.5h.1M32.3 124.3v2.4M32.3 125.5h.6M42.5 124.9h3.9v1.2h-3.9zM52.9 121.1h2.3M52.9 120.1h2.3M54.1 120.1h.1"/>
<path d="M54.1 121.1h.1M54.1 121.1v.5M55.2 121.1h.1M55.2 120.1h.1M62.6 132.6h2.3M62.6 131.7h2.3M63.7 131.7h.1M63.7 132.6h.1M63.7 131.3v.4M63.7 132.6v.6M64.9 132.6h.1M64.9 131.7h.1"/>
<path d="M112.7 123h2.4M112.7 122h2.4M113.9 122h.1M113.9 123h.1M113.9 121.6v.4M113.9 123v.6M115.1 123h.1M115.1 122h.1M117.8 138h5.8v2.2h-5.8zM120.5 123h2.3M120.5 122h2.3M121.6 122h.1"/>
<path d="M121.6 123h.1M121.6 121.6v.4M121.6 123v.6M122.8 123h.1M122.8 122h.1M128.2 123h2.3M128.2 122h2.3M129.4 122h.1M129.4 123h.1M129.4 121.6v.4M129.4 123v.6M130.5 123h.1"/>
<path d="M130.5 122h.1M152.5 137.1h5.8v7.7h-5.8zM152.5 137.7h.1M152.5 138h.1M152.5 137.7h1.9v.3M152.5 138h1.9M154.4 138h.1M117.8 145.8h5.8v2.1h-5.8zM126.3 151.9h2.3M126.3 151h2.3M127.4 151h.1M127.4 151.9h.1"/>
<path d="M127.4 150.6v.4M127.4 151.9v.6M128.6 151.9h.1M128.6 151h.1M132 151.9h2.4M132 151h2.4M133.2 151h.1M133.2 151.9h.1M133.2 150.6v.4M133.2 151.9v.6M134.4 151.9h.1M134.4 151h.1"/>
<path d="M135.3 141.5h.1M135.3 142.5h.1M135.3 141.5h3.5M135.3 142.5h3.5M137.1 142.5h.1M137.1 141.5h.1M137.1 140.9v.6M137.1 142.5v.4M152.5 144.2h.1M152.5 143.8h.1M152.5 144.2h1.9M152.5 143.8h1.9v.4"/>
<path d="M154.4 144.2h.1"/>
<circle cx="145.7" cy="135.1" r=".94"/>
<circle cx="145.7" cy="146.7" r=".95"/>
</g>
<path d="M250.6 51.6a2.69 2.69 0 0 1 3.6 .3 2.69 2.69 0 0 1 0 3.6 2.62 2.62 0 0 1-3.2 .7 2.62 2.62 0 0 1-1.3-3.1l.2-.6z" fill="none" stroke="#00f" stroke-width=".55"/>
<path d="M254.8 51h.4v5.6h-.4z" fill-rule="evenodd" fill="#00f" stroke="#00f" stroke-width=".17"/>
<path d="M80.3 113.2h4.9M85.2 113.2h.1" fill="none" stroke="#004080" stroke-width=".17"/>
<g fill="none" stroke="#804000" stroke-width=".17">
<path d="M72.8 139.6h.1M72.8 138.6l1.1 1M73.9 139.6h.1M73.9 138.6l-1.1 1M72.8 141.7h.1M72.8 143.5h.1M72.8 145.3h.1M72.8 147.4h.1M72.8 149.1h.1M72.8 140.3l1.1 1.4M72.8 142.4l1.1 1.1M72.8 144.2l1.1 1.1"/>
<path d="M72.8 146l1.1 1.4M72.8 148.1l1.1 1M73.9 141.7h.1M73.9 143.5h.1M73.9 145.3h.1M73.9 147.4h.1M73.9 149.1h.1M73.9 140.3l-1.1 1.4M73.9 142.4l-1.1 1.1M73.9 144.2l-1.1 1.1M73.9 146l-1.1 1.4M73.9 148.1l-1.1 1"/>
</g>
<text font-size="3.9" fill="#f0f" x="17.4" y="20.7">Codec:</text>
<g font-size="2.7" fill="#00f">
<text x="117.2" y="12.5">FB</text>
<text x="206.6" y="13.8">Reserved AMIC*1</text>
<text x="251" y="62">板面露出8mm高度</text>
<text x="11.6" y="106.4">PA&amp;SPEAKER</text>
<text x="126.8" y="114.8">FB</text>
<text x="119.1" y="139.9">FB</text>
<text x="119.1" y="147.6">FB</text>
<text x="148.7" y="166.2">喇叭接口</text>
</g>
<g font-size="1.9" fill="#00f">
<text x="21.3" y="57.5">I2C通信</text>
<text x="150.6" y="130.9">丝印：SPK</text>
</g>
<g font-size="1.7">
<text x="91.9" y="7">Codec_3V3</text>
<text x="127.4" y="7.4">PVDD_CODEC</text>
<text x="212.3" y="20.9">PVDD_CODEC</text>
<text x="94.6" y="26.7">GND</text>
<text x="129.4" y="26.7">GND</text>
<text x="69.5" y="40.2">GND</text>
<text x="100.4" y="38.3">PVDD_CODEC</text>
<text x="117" y="37.9">Codec_3V3</text>
<text x="74.9" y="47.8">2</text>
<text x="74.9" y="44">6</text>
<text x="74.9" y="42.1">9</text>
<text x="74.9" y="45.9">8</text>
<text x="101.8" y="45.9">4</text>
<text x="101.8" y="42.1">3</text>
<text x="101.8" y="44">11</text>
<text x="231.6" y="48">GND</text>
<text x="10.8" y="53.3">Codec_3V3</text>
<text x="73.9" y="53.6">20</text>
<text x="74.9" y="49.8">7</text>
<text x="101.8" y="53.6">13</text>
<text x="246.7" y="51.7">1</text>
<text x="73.9" y="57.5">19</text>
<text x="73.9" y="59.4">14</text>
<text x="74.9" y="55.6">1</text>
<text x="101.8" y="55.6">12</text>
<text x="246.7" y="55.6">2</text>
<text x="73.9" y="61.4">15</text>
<text x="73.9" y="63.3">16</text>
<text x="73.9" y="69.1">10</text>
<text x="73.9" y="71">21</text>
<text x="74.9" y="67.1">5</text>
<text x="101.8" y="69.1">17 C10210V</text>
<text x="101.8" y="67.1">18 C96</text>
<text x="142.9" y="73.1">GND</text>
<text x="239.4" y="76.9">GND</text>
<text x="13.5" y="82.7">GND</text>
<text x="65.7" y="80.8">GND</text>
<text x="73.4" y="111.7">GND</text>
<text x="76.8" y="113.5">1</text>
<text x="101.8" y="113.5">4</text>
<text x="130.5" y="109.3">Codec_3V3</text>
<text x="76.8" y="119.3">6</text>
<text x="101.8" y="115.4">8</text>
<text x="101.8" y="117.3">12</text>
<text x="101.8" y="119.3">17</text>
<text x="76.8" y="121.2">7</text>
<text x="101.8" y="121.2">18</text>
<text x="76.8" y="128.9">3</text>
<text x="101.8" y="128.9">14</text>
<text x="101.8" y="130.9">20</text>
<text x="75.9" y="134.7">19</text>
<text x="101.8" y="132.8">21</text>
<text x="127.4" y="134.8">GND</text>
<text x="76.8" y="138.6">2</text>
<text x="76.8" y="140.5">5</text>
<text x="76.8" y="142.5">9</text>
<text x="101.8" y="138.6">15</text>
<text x="150.2" y="138.6">1</text>
<text x="150.2" y="142.5">2</text>
<text x="75.9" y="144.4">10</text>
<text x="75.9" y="146.3">11</text>
<text x="75.9" y="148.3">16</text>
<text x="101.8" y="146.3">13</text>
<text x="154" y="147.1" transform="rotate(-90 154 147.1)">4</text>
<text x="156" y="147.1" transform="rotate(-90 156 147.1)">3</text>
<text x="131.3" y="161.8">GND</text>
<text x="152.5" y="161.8">GND</text>
<text x="220.1" y="173.4">Title</text>
<text x="220.1" y="179.2">Size</text>
<text x="227.8" y="179.2">Document Number</text>
<text x="227.8" y="175.3">AICAR</text>
<text x="283.8" y="179.2">Rev</text>
<text x="220.1" y="185">Date:</text>
<text x="222" y="181.1">B</text>
<text x="227.8" y="181.1">AUDIO</text>
<text x="230.1" y="185">Tuesday, June 15, 2021</text>
<text x="258.7" y="185">Sheet</text>
<text x="268.3" y="185">6</text>
<text x="274.1" y="185">of</text>
<text x="279.9" y="185">7</text>
<text x="283.8" y="181.1">V1.0SP2</text>
</g>
<g font-size="1.7" fill="#000080">
<text x="110.1" y="11.3">FB5</text>
<text x="121.6" y="11.3">220R@100MHz</text>
<text x="98.5" y="13.2">C82</text>
<text x="98.5" y="15.2">10uF</text>
<text x="106.2" y="13.2">C83 FB0402</text>
<text x="106.2" y="15.2">1nF</text>
<text x="133.2" y="13.2">C84</text>
<text x="133.2" y="15.2">100nF</text>
<text x="140.9" y="13.2">C85</text>
<text x="140.9" y="15.2">100nF</text>
<text x="56" y="26.7">C86</text>
<text x="56" y="28.7">22pF</text>
<text x="61.8" y="26.7">C87</text>
<text x="61.8" y="28.7">22pF</text>
<text x="67.6" y="26.7">C88</text>
<text x="67.6" y="28.7">22pF</text>
<text x="73.4" y="26.7">C89</text>
<text x="73.4" y="28.7">22pF</text>
<text x="220.1" y="26.7">R149</text>
<text x="227.8" y="26.7">220R_NC</text>
<text x="227.8" y="30.6">220R</text>
<text x="235.5" y="34.5">C90</text>
<text x="243.8" y="34.5">R151</text>
<text x="77.2" y="38.3">U14</text>
<text x="77.2" y="40.2">ES8311</text>
<text x="235.5" y="36.4">1uF</text>
<text x="243.8" y="36.4">2K</text>
<text x="34.8" y="46">R154</text>
<text x="34.8" y="48">R155</text>
<text x="34.8" y="42.2">R152</text>
<text x="34.8" y="44.1">R153</text>
<text x="42.5" y="46">33R ±1% R0402</text>
<text x="42.5" y="48">33R ±1% R0402</text>
<text x="42.5" y="42.2">33R ±1% R0402</text>
<text x="42.5" y="44.1">33R ±1% R0402</text>
<text x="249" y="48">MIC1</text>
<text x="34.8" y="49.9">R156</text>
<text x="42.5" y="49.9">33R ±1% R0402</text>
<text x="110.1" y="53.8">C91</text>
<text x="115.8" y="53.8">1uF</text>
<text x="123.6" y="53.8">R157</text>
<text x="131.3" y="53.8">0R</text>
<text x="235.5" y="51.8">C93</text>
<text x="235.5" y="53.8">1nF</text>
<text x="249" y="49.9">GMI6050P-52db</text>
<text x="17.4" y="59.5">R161</text>
<text x="52.2" y="55.7">R158</text>
<text x="52.2" y="57.6">R159</text>
<text x="59.9" y="55.7">33R ±1% R0402</text>
<text x="59.9" y="57.6">33R ±1% R0402</text>
<text x="110.1" y="57.6">C92</text>
<text x="115.8" y="57.6">1uF</text>
<text x="123.6" y="57.6">R160</text>
<text x="131.3" y="57.6">0R</text>
<text x="139" y="59.5">C94</text>
<text x="146.7" y="59.5">C95</text>
<text x="17.4" y="61.5">10K_NC</text>
<text x="44.4" y="65.3">C97</text>
<text x="52.2" y="65.3">C98</text>
<text x="59.9" y="65.3">C99</text>
<text x="139" y="61.5">2.2nF_NC2.2nF_NC</text>
<text x="227.8" y="63.4">C100</text>
<text x="227.8" y="65.3">1nF</text>
<text x="235.5" y="63.4">C101</text>
<text x="235.5" y="65.3">1nF</text>
<text x="243.8" y="63.4">R162</text>
<text x="243.8" y="65.3">2K</text>
<text x="17.4" y="71.1">R163</text>
<text x="44.4" y="67.3">1uF</text>
<text x="52.2" y="67.3">1uF</text>
<text x="59.9" y="67.3">1uF</text>
<text x="113.9" y="67.3">1uF</text>
<text x="113.9" y="69.2">1uF</text>
<text x="17.4" y="73.1">10K</text>
<text x="69.5" y="103.9">R164</text>
<text x="69.5" y="105.9">10K</text>
<text x="79.2" y="109.7">U15</text>
<text x="79.2" y="111.7">AW8735TQR</text>
<text x="119.7" y="113.6">FB6</text>
<text x="131.3" y="113.6">220R@100MHZ</text>
<text x="27" y="115.5">C104</text>
<text x="32.8" y="115.5">22nF</text>
<text x="38.6" y="115.5">R165</text>
<text x="46.4" y="115.5">10K</text>
<text x="56" y="117.4">C103</text>
<text x="56" y="119.4">220pF</text>
<text x="115.8" y="119.4">C106</text>
<text x="123.6" y="119.4">C107</text>
<text x="131.3" y="119.4">C108</text>
<text x="27" y="125.2">C105</text>
<text x="32.8" y="125.2">22nF</text>
<text x="38.6" y="125.2">R166</text>
<text x="46.4" y="125.2">10K</text>
<text x="115.8" y="121.3">30pF</text>
<text x="123.6" y="121.3">10uF</text>
<text x="131.3" y="121.3">10uF</text>
<text x="65.7" y="129">C109</text>
<text x="65.7" y="131">4.7uF</text>
<text x="146.7" y="134.8">TP32</text>
<text x="152.5" y="134.1">J4</text>
<text x="152.5" y="136.4">M1250VS-02P</text>
<text x="123.6" y="138.7">220R@100MHz</text>
<text x="137.4" y="140.4">C110</text>
<text x="123.6" y="146.4">220R@100MHz</text>
<text x="129.4" y="148.3">C111</text>
<text x="135.1" y="148.3">C112</text>
<text x="146.7" y="146.4">TP33</text>
<text x="129.4" y="150.3">1nF</text>
<text x="135.1" y="150.3">1nF</text>
</g>
<g font-size="1.7" fill="#f00">
<text x="98.7" y="16.9">6.3V</text>
<text x="106.4" y="16.9">50V</text>
<text x="133.2" y="17.1">16V</text>
<text x="140.9" y="17.1">16V</text>
<text x="220.1" y="28.7">±1%</text>
<text x="56.2" y="30.4">50V</text>
<text x="62" y="30.4">50V</text>
<text x="67.8" y="30.4">50V</text>
<text x="73.6" y="30.4">50V</text>
<text x="210.8" y="30.5">ADCVREF R150</text>
<text x="220.1" y="32.5">±1%</text>
<text x="235.7" y="38.1">10V</text>
<text x="243.8" y="38.3">±1%</text>
<text x="10.2" y="43.1">[2]</text>
<text x="14.1" y="45">[2]</text>
<text x="14.1" y="47">[2]</text>
<text x="16.2" y="43.1">Codec_I2S0_DSDIN</text>
<text x="20.1" y="45">Codec_I2S0_SCLK</text>
<text x="20.1" y="47">Codec_I2S0_LRCK</text>
<text x="8.3" y="48.9">[2]</text>
<text x="14.1" y="50.8">[2]</text>
<text x="14.3" y="48.9">Codec_I2S0_MCLK</text>
<text x="20.1" y="50.8">Codec_I2S0_ASDOUT</text>
<text x="50.6" y="53.5">ES8311_CE</text>
<text x="152.9" y="53.5">DAC_AOUTLN</text>
<text x="212.7" y="49.6">MIC_P</text>
<text x="26.8" y="58.6">[2,3,5,7]</text>
<text x="27" y="56.6">[2,3,5,7]</text>
<text x="37.5" y="58.6">ES_I2C_SDA</text>
<text x="37.7" y="56.6">ES_I2C_CLK</text>
<text x="110.1" y="59.5">10V</text>
<text x="110.1" y="55.7">10V</text>
<text x="123.6" y="55.7">±1%</text>
<text x="123.6" y="59.5">±1%</text>
<text x="152.9" y="57.3">DAC_AOUTLP</text>
<text x="212.7" y="59.3">MIC_N</text>
<text x="235.7" y="55.5">50V</text>
<text x="17.4" y="63.4">±1%</text>
<text x="50.6" y="61.4">ADCVREF</text>
<text x="139.2" y="63.2">50V</text>
<text x="146.9" y="63.2">50V</text>
<text x="17.8" y="67">ES8311_CE</text>
<text x="44.6" y="69">10V</text>
<text x="52.3" y="69">10V</text>
<text x="60.1" y="69">10V</text>
<text x="108.1" y="67.3">10V</text>
<text x="228" y="67.1">50V</text>
<text x="235.7" y="67.1">50V</text>
<text x="243.8" y="67.3">±1%</text>
<text x="17.4" y="75">±1%</text>
<text x="69.5" y="107.8">±1%</text>
<text x="10" y="115.2">DAC_AOUTLN</text>
<text x="27" y="117.4">25V</text>
<text x="46.7" y="114.6">[2]</text>
<text x="52.7" y="114.6">PA_CTRL</text>
<text x="10" y="124.9">DAC_AOUTLP</text>
<text x="56.2" y="121.1">50V</text>
<text x="116" y="123.1">50V</text>
<text x="123.7" y="123.1">10V</text>
<text x="131.5" y="123.1">10V</text>
<text x="27" y="127.1">25V</text>
<text x="65.8" y="132.7">10V</text>
<text x="106.5" y="138.4">PA_OUTL+ FB7</text>
<text x="106.5" y="146.1">PA_OUTL- FB8</text>
<text x="129.5" y="152">50V</text>
<text x="135.3" y="152">50V</text>
</g>
<g font-size="1.7" fill="#008000">
<text x="98.7" y="19">C0603</text>
<text x="106.4" y="19">C0402</text>
<text x="133.2" y="19">C0402</text>
<text x="140.9" y="19">C0402</text>
<text x="227.8" y="28.7">R0402</text>
<text x="56.2" y="32.5">C0402 C0402 C0402 C0402</text>
<text x="227.8" y="32.5">R0402</text>
<text x="235.7" y="40.2">C0402</text>
<text x="243.8" y="40">R0402</text>
<text x="115.8" y="59.5">C0402</text>
<text x="115.8" y="55.7">C0402</text>
<text x="131.3" y="55.7">R0402</text>
<text x="131.3" y="59.5">R0402</text>
<text x="235.7" y="57.6">C0402</text>
<text x="17.4" y="65.3">R0402</text>
<text x="139.2" y="65.3">C0402</text>
<text x="146.9" y="65.3">C0402</text>
<text x="44.6" y="71.1">C0402</text>
<text x="52.3" y="71.1">C0402</text>
<text x="60.1" y="71.1">C0402</text>
<text x="119.7" y="67.3">C0402 MIC_P</text>
<text x="119.7" y="69.2">C0402 MIC_N</text>
<text x="228" y="69.2">C0402</text>
<text x="235.7" y="69.2">C0402</text>
<text x="243.8" y="69">R0402</text>
<text x="17.4" y="76.9">R0402</text>
<text x="69.5" y="109.7">R0402</text>
<text x="32.8" y="117.4">C0402 ±1%</text>
<text x="46.4" y="117.4">R0402</text>
<text x="119.7" y="115.5">FB0603</text>
<text x="56.2" y="123.2">C0402</text>
<text x="116" y="125.2">C0402</text>
<text x="123.7" y="125.2">C0603</text>
<text x="131.5" y="125.2">C0603</text>
<text x="32.8" y="127.1">C0402 ±1%</text>
<text x="46.4" y="127.1">R0402</text>
<text x="65.8" y="134.8">C0402</text>
<text x="123.6" y="140.6">FB0402</text>
<text x="137.8" y="142.9" transform="rotate(90 137.8 142.9)">330pF/50V(10%)(NC)</text>
<text x="112" y="148.3">FB0402</text>
<text x="129.5" y="154.1">C0402 C0402</text>
</g>
<g font-size="1.7" fill="#004080">
<text x="78.2" y="45.2">SCLK/DMIC_SCL</text>
<text x="78.2" y="43.3">DSDIN</text>
<text x="78.2" y="47.2">LRCK</text>
<text x="94.5" y="47.2">DVDD</text>
<text x="94.6" y="43.3">PVDD</text>
<text x="94.6" y="45.2">AVDD</text>
<text x="78.2" y="49.1">MCLK</text>
<text x="78.2" y="51">ASDOUT</text>
<text x="78.2" y="58.7">CDATA</text>
<text x="78.2" y="56.8">CCLK</text>
<text x="78.2" y="54.9">CE</text>
<text x="94.4" y="54.9">OUTN</text>
<text x="94.6" y="56.8">OUTP</text>
<text x="78.2" y="60.7">DACVREF</text>
<text x="78.2" y="62.6">ADCVREF</text>
<text x="78.2" y="64.5">VMID</text>
<text x="78.2" y="68.4">DGND</text>
<text x="78.2" y="70.3">AGND</text>
<text x="84.9" y="68.4">MIC1P/DMIC_SDA</text>
<text x="94.1" y="70.3">MIC1N</text>
<text x="78.2" y="72.3">PGND</text>
<text x="80.1" y="114.7">SHDN</text>
<text x="93.6" y="118.6">PVDD1</text>
<text x="94.8" y="114.7">VDD1</text>
<text x="94.8" y="116.6">VDD2</text>
<text x="80.1" y="120.5">INN</text>
<text x="80.1" y="122.4">INP</text>
<text x="93.6" y="120.5">PVDD2</text>
<text x="93.6" y="122.4">PVDD3</text>
<text x="80.1" y="130.2">CP</text>
<text x="94.6" y="130.2">GND1</text>
<text x="80.1" y="135.9">CN</text>
<text x="94.6" y="132.1">GND2</text>
<text x="94.6" y="134">GND3</text>
<text x="80.1" y="139.8">NC1</text>
<text x="80.1" y="141.7">NC2</text>
<text x="80.1" y="143.7">NC3</text>
<text x="95.8" y="139.8">VOP</text>
<text x="80.1" y="145.6">NC4</text>
<text x="80.1" y="147.5">NC5</text>
<text x="80.1" y="149.5">NC6</text>
<text x="95.7" y="147.5">VON</text>
</g>
<g font-size="1.4">
<text x="30.9" y="1.4">5</text>
<text x="88.8" y="1.4">4</text>
<text x="146.7" y="1.4">3</text>
<text x="204.6" y="1.4">2</text>
<text x="262.6" y="1.4">1</text>
<text x=".5" y="26.1">D</text>
<text x="292" y="26.1">D</text>
<text x=".5" y="71.9">C</text>
<text x="292" y="71.9">C</text>
<text x=".5" y="117.8">B</text>
<text x="292" y="117.8">B</text>
<text x=".5" y="163.6">A</text>
<text x="292" y="163.6">A</text>
<text x="30.9" y="186.8">5</text>
<text x="88.8" y="186.8">4</text>
<text x="146.7" y="186.8">3</text>
<text x="204.6" y="186.8">2</text>
<text x="262.6" y="186.8">1</text>
</g>
</svg>
